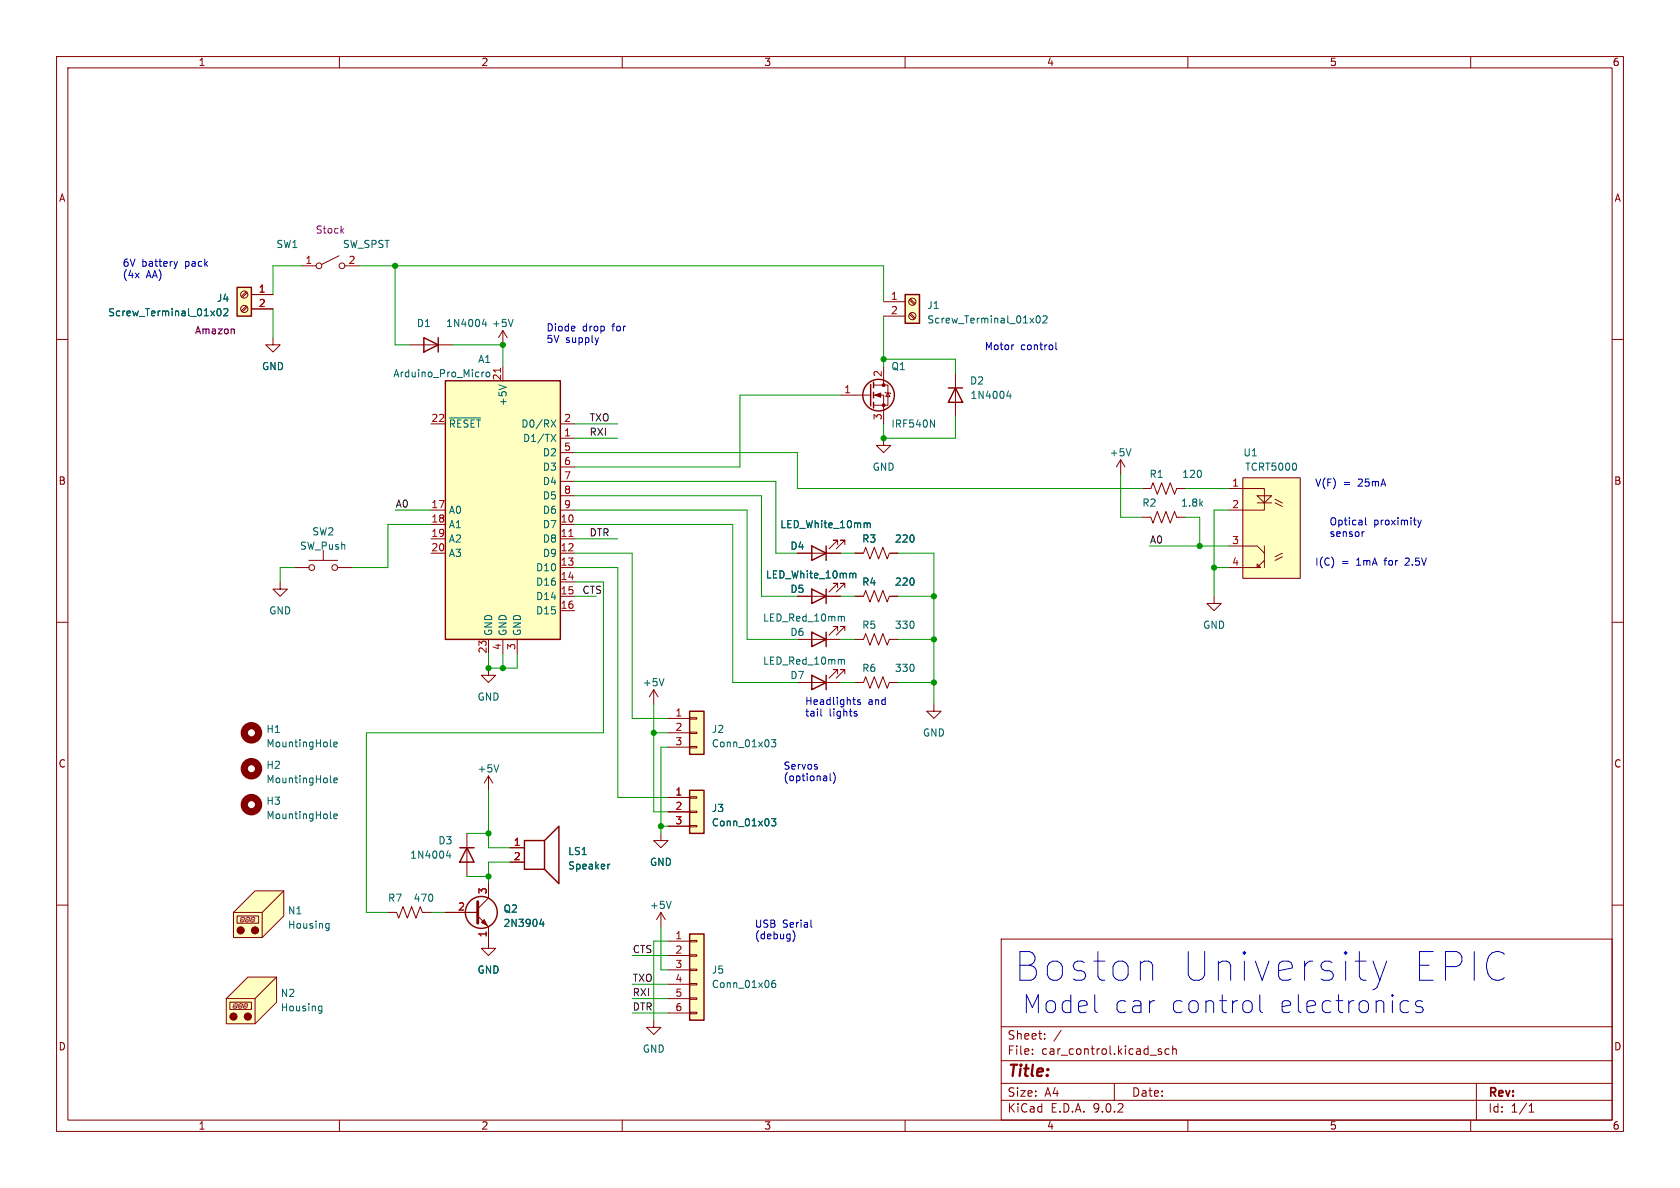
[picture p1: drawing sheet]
<svg xmlns="http://www.w3.org/2000/svg" width="297mm" height="210mm" viewBox="0 0 297 210" stroke-linecap="round" stroke-linejoin="round" font-family="sans-serif">
<g fill="none" stroke="#840000" stroke-width=".18">
<path d="M10 10h277v190h-277zM12 12h273v186h-273zM60 10v2M110 10v2M160 10v2M210 10v2M260 10v2M53.3 47h2.6M59.9 45.2l-3 1.5M61 47h2.5M10 60h2M72.4 61h7.6"/>
<path d="M285 60h2M54.6 99.1h5.1M57.1 97.3v1.8M10 110h2M49.5 102.9v1.2h1.3l-1.3 1.3-1.2-1.3h1.2M52.1 100.3h2.5M59.7 100.3h2.5M86.4 118.1v1.3h1.2l-1.2 1.3-1.3-1.3h1.3M141 113h7.6M148.1 111.5v-.8h-.8h.8l-1.5 1.6M149.4 111.5v-.8h-.8h.8l-1.6 1.6M285 110h2"/>
<path d="M115.6 121.9l.7 1.3M115.6 121.9l-.8 1.3M115.6 121.9v2.6M10 160h2M177 166h108v32h-108zM285 160h2M60 198v2M110 198v2M160 198v2M177 194.5h108M177 191.5h108M177 187.5h108"/>
<path d="M177 181.5h108M182.5 186.3v.1M182.5 185.5v.1M184.7 183.6v.1M184.7 182.8v.1M187.6 182.1l-1.3 2M197 191.5v3M204.8 185.8l.5 .2 .1 .2-.2 .2-.5-.1M204.8 185.5h.5M206.7 185.5l-.5-.1-.2 .3v.4l.1 .2h.6M207.3 185.5l.2-.1 .4 .1 .1 .9M207.3 184.9v1.5"/>
<path d="M210 198v2M260 198v2M261 191.5v6.5M270.3 196.6h.9M270.3 195.5l.4-.4v1.5"/>
<circle cx="56.4" cy="47" r=".51"/>
<circle cx="60.5" cy="47" r=".51"/>
<circle cx="55.1" cy="100.3" r=".51"/>
<circle cx="59.2" cy="100.3" r=".51"/>
</g>
<path d="M74.9 59.7l2.6 1.3-2.6 1.2zM77.5 59.7v2.5M143.5 111.8l2.5 1.2-2.5 1.3zM146 111.8v2.5" fill="none" stroke="#840000" stroke-width=".25"/>
<path d="M85.6 56.4l-.3 .9h.8M85.9 56.9v.8M117.4 120l-.4 1.2M148.8 109h.4l.1 .8" fill="none" stroke="#006464" stroke-width=".18"/>
<path d="M60.4 40.7l.4 .5M60.8 40.4l-.5 .5" fill="none" stroke="#840084" stroke-width=".18"/>
<path d="M219.7 84.5h10.2v17.7h-10.2z" fill="#ffffc2"/>
<path d="M217.2 86.4h6.3v3.8h-6.3M217.2 96.5h5l1.3 1.3M219.7 84.5h10.2v17.7h-10.2zM222.2 87.6h2.6l-1.3 1.3zM222.2 99.7l.7 .6h-.7zM222.2 88.9h2.6M223.5 99.1l-1.3 1.2h-5M223.5 96.5v3.8M225.4 88.3l1.3 .6M225.4 88.9l1.3 .6M226.7 97.8l-1.3 .6M226.7 98.4l-1.3 .7" fill="none" stroke="#840000" stroke-width=".18"/>
<path d="M160 52.1h2.6v5.1h-2.6z" fill="#ffffc2"/>
<path d="M160 52.1h2.6v5.1h-2.6z" fill="none" stroke="#840000" stroke-width=".25"/>
<g fill="none" stroke="#840000" stroke-width=".18">
<path d="M156.2 53.3h3.8M156.2 55.9h3.8M160.8 53l.8 .8M160.8 55.5l.8 .9M160.9 52.8l.9 .9M160.9 55.4l.9 .8M156.2 77.5v1.2h1.3l-1.3 1.3-1.3-1.3h1.3M198.1 81.3l.8 1.3M198.1 81.3l-.7 1.3M198.1 81.3v2.5M201.9 91.4h1.6l.3 1.1 .8-2.1 .8 2.1 .7-2.1 .8 2.1 .7-2.1 .4 1h1.5M201.9 86.4h1.6l.3-1.1 .8 2.1 .8-2.1 .7 2.1 .8-2.1 .7 2.1 .4-1h1.5"/>
<path d="M214.6 105.4v1.3h-1.2l1.2 1.3 1.3-1.3h-1.3M165.1 124.5v1.2h1.3l-1.3 1.3-1.3-1.3h1.3"/>
<circle cx="161.3" cy="53.3" r=".63"/>
<circle cx="161.3" cy="55.9" r=".63"/>
</g>
<path d="M183.3 55.9l.2-.1a.68 .68 0 0 1 .4 .7 .68 .68 0 0 1-.4 .6l-.2-.1-.1-.4zM184.4 55.9l.5-.1 .2 .4-.8 .9h.8M199.9 79.3l-.4 1.3" fill="none" stroke="#006464" stroke-width=".18"/>
<path d="M121.9 165.1h2.6v15.2h-2.6z" fill="#ffffc2"/>
<path d="M143.5 96.5l2.5 1.3-2.5 1.3zM146 96.5v2.6M143.5 104.1l2.5 1.3-2.5 1.3zM146 104.1v2.6M121.9 165.1h2.6v15.2h-2.6z" fill="none" stroke="#840000" stroke-width=".25"/>
<g fill="none" stroke="#840000" stroke-width=".18">
<path d="M141 97.8h7.6M148.1 96.3v-.8h-.8h.8l-1.5 1.5M149.4 96.3v-.8h-.8h.8l-1.6 1.5M141 105.4h7.6M148.1 103.9v-.8h-.8h.8l-1.5 1.5M149.4 103.9v-.8h-.8h.8l-1.6 1.5M68.6 161.3h1.5l.4 1 .7-2 .8 2 .8-2 .7 2 .8-2 .4 1h1.5M118.1 166.4h3.8M118.1 168.9h3.8M118.1 171.5h3.8M118.1 174h3.8M118.1 176.5h3.8"/>
<path d="M118.1 179.1h3.8M121.9 166.2h1.3v.3h-1.3zM121.9 168.8h1.3v.2h-1.3zM121.9 171.3h1.3v.3h-1.3zM121.9 173.9h1.3v.2h-1.3zM121.9 176.4h1.3v.3h-1.3zM121.9 178.9h1.3v.3h-1.3z"/>
</g>
<path d="M153.1 92.4l.2 .2M153.3 92.6v.7M153.3 92.6l.2-.2 .3 .1 .1 .8M150.6 101.3l.2 .2M150.8 101.5v.7M150.8 101.5l.1-.2 .4 .1v.8M137 173.3l-.3 .1a.86 .86 0 0 0 0 1.2l.4-.2v-.4l-.2-.2h-.2l-.3 .2" fill="none" stroke="#006464" stroke-width=".18"/>
<path d="M121.9 125.7h2.6v7.7h-2.6z" fill="#ffffc2"/>
<path d="M121.9 125.7h2.6v7.7h-2.6z" fill="none" stroke="#840000" stroke-width=".25"/>
<path d="M118.1 127h3.8M118.1 129.5h3.8M118.1 132.1h3.8M121.9 126.9h1.3v.2h-1.3zM121.9 129.4h1.3v.3h-1.3zM121.9 132h1.3v.2h-1.3z" fill="none" stroke="#840000" stroke-width=".18"/>
<path d="M136.4 130.8h.7l-.4 .4 .4 .2v.5l-.2 .1-.5-.1" fill="none" stroke="#006464" stroke-width=".18"/>
<path d="M121.9 139.7h2.6v7.6h-2.6z" fill="#ffffc2"/>
<g fill="none" stroke="#840000" stroke-width=".25">
<path d="M153.9 67.9v3.9M154.4 67.6v1M154.4 69.3v1.1M154.4 71.1v1M167.6 68.6h2.6M168.9 68.6l1.3 2.5h-2.6zM143.5 119.4l2.5 1.3-2.5 1.2zM146 119.4v2.5M121.9 139.7h2.6v7.6h-2.6z"/>
<circle cx="155.3" cy="69.8" r="2.79"/>
</g>
<g fill="none" stroke="#840000" stroke-width=".18">
<path d="M148.6 69.9h5.3M154.4 68.1h2.6v3.5h-2.6M154.4 69.9h1.8v5M156.2 64.8v3.3M156.5 69.3l.1 .2h.8l.1 .1M157 69.5l.4 .6h-.8zM168.9 66v7.7M151.1 97.8h1.6l.3-1 .8 2 .8-2 .7 2 .8-2 .7 2 .4-1h1.5M148.1 119.1v-.7h-.8h.8l-1.5 1.5M149.4 119.1v-.7h-.8h.8l-1.6 1.5M151.1 105.4h1.6l.3-1 .8 2 .8-2 .7 2 .8-2 .7 2 .4-1h1.5M151.1 113h1.6l.3-1 .8 2 .8-2 .7 2 .8-2 .7 2 .4-1h1.5"/>
<path d="M141 120.7h7.6M151.1 120.7h1.6l.3-1.1 .8 2.1 .8-2.1 .7 2.1 .8-2.1 .7 2.1 .4-1h1.5M116.8 147.3v1.3h1.3l-1.3 1.3-1.2-1.3h1.2M118.1 141h3.8M118.1 143.5h3.8M118.1 146.1h3.8M121.9 140.8h1.3v.3h-1.3zM121.9 143.4h1.3v.2h-1.3zM121.9 145.9h1.3v.3h-1.3zM116.8 161.3l.8 1.3M116.8 161.3l-.7 1.3M116.8 161.3v2.5"/>
<path d="M115.6 180.3v1.3h1.2l-1.2 1.3-1.3-1.3h1.3"/>
</g>
<path d="M164.5 74.2l.7 1.3v-1.3M178.3 69.1l-.3 .9h.8M178.6 69.6v.8M148.8 116.6h.4l.1 .8M58.4 144.5l.2 .2M59 144.3l.6-.1v-.3h-.4l-.2 .2 .1 .6h.5M118.7 159.3l-.5 1.3M136.4 144.7h.7l-.4 .5 .4 .1v.6l-.2 .1-.5-.1" fill="none" stroke="#006464" stroke-width=".18"/>
<g fill="#840000" stroke="#840000" stroke-width=".18">
<path d="M154.7 69.9l1-.4v.7z"/>
<circle cx="156.2" cy="68.1" r=".25"/>
<circle cx="156.2" cy="71.6" r=".25"/>
</g>
<circle cx="44.4" cy="142.2" r="1.27" fill="none" stroke="#840000" stroke-width="1.3"/>
<path d="M78.7 67.3h20.4v45.7h-20.4z" fill="#ffffc2"/>
<g fill="none" stroke="#840000" stroke-width=".25">
<path d="M78.7 67.3h20.4v45.7h-20.4z"/>
<circle cx="85.1" cy="161.3" r="2.82"/>
</g>
<g fill="none" stroke="#840000" stroke-width=".18">
<path d="M76.2 74.9h2.5M88.9 64.8v2.5M99.1 74.9h2.5M99.1 77.5h2.5M76.2 90.2h2.5M76.2 92.7h2.5M76.2 95.3h2.5M76.2 97.8h2.5M99.1 80h2.5M99.1 82.6h2.5M99.1 85.1h2.5M99.1 87.6h2.5"/>
<path d="M99.1 90.2h2.5M99.1 92.7h2.5M99.1 95.3h2.5M99.1 97.8h2.5M86.4 113v2.6M88.9 113v2.6M91.4 113v2.6M99.1 100.3h2.5M99.1 102.9h2.5M99.1 105.4h2.5M99.1 108h2.5M86.4 156.2v2.6l-1.9 1.9"/>
<path d="M78.7 161.3h5.8M84.5 161.9l1.9 1.9v2.6"/>
</g>
<path d="M79.5 73.9h5.5M85.2 65.8v.8M85.6 65.8l-.4 .2M86 65.8h.3l.3 .2v.4l-.3 .2h-.3l-.1-.2zM88.2 68l1.3 .5M97.4 74.2l.9 1.3M97.4 76.8l.9 1.2M98.3 74.2l-.9 1.3M98.3 76.8l-.9 1.2M95.7 162.4l-.3 1h.8M96 162.9v.9" fill="none" stroke="#006464" stroke-width=".18"/>
<path d="M88.5 65.1v.7M100.6 94.8h.7" fill="none" stroke="#a90000" stroke-width=".18"/>
<path d="M84.5 159.4v3.8" fill="none" stroke="#840000" stroke-width=".51"/>
<path d="M85.6 162.6l.5 1-1-.5z" fill="#840000" stroke="#840000" stroke-width=".18"/>
<path d="M41.3 161.3l3.8-3.8h5.1v4.4l-3.8 3.8h-5.1z" fill="#ffffc2"/>
<g fill="none" stroke="#840000" stroke-width=".18">
<path d="M88.9 58.4l.8 1.3M88.9 58.4l-.8 1.3M88.9 58.4v2.6M50.2 157.5l-3.8 3.8h-5.1M41.3 161.3l3.8-3.8h5.1v4.4l-3.8 3.8h-5.1zM41.9 161.9h3.8v1.3h-3.8zM42.5 162.7v.2M42.6 163h.3M42.6 162.3v.2M42.7 162.6h.3M42.8 162.2h.3M43.1 162.7v.2"/>
<path d="M43.2 162.3v.2M43.4 162.7v.2M43.5 163h.3M43.5 162.3v.2M43.6 162.6h.3M43.7 162.2h.3M44 162.7v.2M44.1 162.3v.2M44.3 162.7v.2M44.4 163h.4M44.4 162.3v.2M44.5 162.6h.3"/>
<path d="M44.6 162.2h.3M45 162.7l-.1 .2M45.1 162.3l-.1 .2M46.4 161.3v4.4M86.4 166.4v1.2h1.2l-1.2 1.3-1.3-1.3h1.3"/>
</g>
<g fill="#840000" stroke="#840000" stroke-width=".18">
<circle cx="42.5" cy="164.5" r=".63"/>
<circle cx="45.1" cy="164.5" r=".63"/>
</g>
<path d="M90.7 56.5l-.4 1.2M58.4 138.2l.2 .2M58.4 131.8l.2 .2M59 138l.6-.2v-.2l-.4-.1-.2 .2 .1 .6h.5M59 131.6l.6-.1v-.3h-.4l-.2 .2 .1 .6h.5M57.8 163.2l.4 .1M58.2 163.2v1.1l-.2 .2h-.3M58.2 164l-.4 .1" fill="none" stroke="#006464" stroke-width=".18"/>
<g fill="none" stroke="#840000" stroke-width="1.3">
<circle cx="44.4" cy="135.9" r="1.27"/>
<circle cx="44.4" cy="129.5" r="1.27"/>
</g>
<path d="M43.8 172.7h5.1v4.5l-3.8 3.8h-5.1v-4.5z" fill="#ffffc2"/>
<g fill="none" stroke="#840000" stroke-width=".18">
<path d="M48.3 59.7v1.3h1.2l-1.2 1.2-1.3-1.2h1.3M86.4 137.2l.7 1.2M86.4 137.2l-.8 1.2M86.4 137.2v2.5M82.5 147.3v7.6M90.2 149.9h2.5M90.2 152.4h2.5M40.6 177.2h3.8v1.2h-3.8zM41.2 177.9v.2M41.3 178.2h.4M41.4 177.5l-.1 .2M41.4 177.9h.3"/>
<path d="M41.5 177.4h.3M41.9 177.9l-.1 .3M42 177.5l-.1 .2M42.2 177.9l-.1 .2M42.2 178.2h.4M42.3 177.5l-.1 .2M42.3 177.9h.3M42.4 177.4h.3M42.8 177.9l-.1 .3M42.9 177.5l-.1 .2M43.1 177.9l-.1 .2M43.1 178.2h.4"/>
<path d="M43.2 177.5l-.1 .2M43.2 177.9h.3M43.3 177.4h.3M43.7 177.9l-.1 .3M43.8 177.5l-.1 .2M43.8 172.7h5.1v4.5l-3.8 3.8h-5.1v-4.5zM45.1 176.5v4.5M48.9 172.7l-3.8 3.8h-5.1"/>
</g>
<g fill="#840000" stroke="#840000" stroke-width=".18">
<circle cx="41.3" cy="179.7" r=".63"/>
<circle cx="43.8" cy="179.7" r=".63"/>
</g>
<path d="M88.2 135.2l-.4 1.3M79.2 150.4l-.3 .9h.8M79.5 150.9v.8M107.8 152.8l-.3 .1M56.5 177.9h.4M56.9 177.9v1l-.1 .2h-.3M56.9 178.6l-.4 .1" fill="none" stroke="#006464" stroke-width=".18"/>
<path d="M81.3 149.9h2.5M82.5 149.9l1.3 2.5h-2.5zM92.7 148.6h3.6v5.1h-3.6zM96.3 148.6l2.5-2.5v10.1l-2.5-2.5" fill="none" stroke="#840000" stroke-width=".25"/>
<path d="M41.9 50.8h2.5v5.1h-2.5z" fill="#ffffc2"/>
<path d="M41.9 50.8h2.5v5.1h-2.5z" fill="none" stroke="#840000" stroke-width=".25"/>
<g fill="none" stroke="#840000" stroke-width=".18">
<path d="M43.5 51.6l-.8 .8M43.5 54.1l-.8 .8M43.7 51.7l-.9 .9M43.7 54.3l-.9 .8M44.4 52.1h3.9M44.4 54.6h3.9M141 97.8h2.5M146 97.8h2.6M151.1 97.8h1.3M157.5 97.8h1.2M141 105.4h2.5M146 105.4h2.6"/>
<path d="M151.1 105.4h1.3M157.5 105.4h1.2M86.4 156.2v2.6M90.2 149.9h2.5M90.2 152.4h2.5M118.1 141h3.8M118.1 143.5h3.8M118.1 146.1h3.8M78.7 161.3h5.8M86.4 163.8v2.6"/>
<circle cx="43.2" cy="54.6" r=".63"/>
<circle cx="43.2" cy="52.1" r=".63"/>
</g>
<path d="M38.5 54.6h.2a.68 .68 0 0 1 .4 .6 .68 .68 0 0 1-.4 .6 .84 .84 0 0 1-.2-1.2zM39.6 54.7l.4-.1 .3 .3-.8 .9h.8M153.1 92.4l.2 .2M153.3 92.6v.7M153.3 92.6l.2-.2 .3 .1 .1 .8M150.6 101.3l.2 .2M150.8 101.5v.7M150.8 101.5l.1-.2 .4 .1v.8M107.8 152.8l-.3 .1M136.4 144.7h.7l-.4 .5 .4 .1v.6l-.2 .1-.5-.1M95.7 162.4l-.3 1h.8M96 162.9v.9" fill="none" stroke="#006464" stroke-width=".18"/>
<path d="M41.2 58.2l.2 .1v.7" fill="none" stroke="#840084" stroke-width=".18"/>
<g fill="none" stroke="#009600" stroke-width=".18">
<path d="M48.3 54.6v5.1M53.3 47h-5v5.1M63.5 47h92.7v6.3M69.8 47v14h2.6M156.2 55.9v8.9M80 61h8.9v3.8M101.6 77.5h7.6M101.6 74.9h7.6M148.6 69.9h-17.8v12.7h-29.2M156.2 63.5h12.7v2.5M168.9 73.7v3.8h-12.7v-2.6M69.8 90.2h6.4"/>
<path d="M76.2 92.7h-7.6v7.6h-6.4M101.6 87.6h33v17.8h6.4M101.6 97.8h10.2v29.2h6.3M101.6 85.1h35.6v12.7h3.8M101.6 92.7h27.9v28h11.5M101.6 90.2h30.5v22.8h8.9M101.6 80h39.4v6.4h60.9M101.6 95.3h7.6M148.6 97.8h2.5M158.7 97.8h6.4v26.7M198.1 83.8v7.6h3.8M203.2 96.5h14"/>
<path d="M209.5 91.4h2.6v5.1M209.5 86.4h7.7M217.2 90.2h-2.6v15.2M52.1 100.3h-2.6v2.6M86.4 115.6v2.5h5v-2.5M88.9 115.6v2.5M101.6 105.4h3.8M101.6 102.9h5.1v26.6h-41.9v31.8h3.8M101.6 100.3h7.6v40.7h8.9M148.6 105.4h2.5M148.6 113h2.5M158.7 105.4h6.4"/>
<path d="M158.7 113h6.4M214.6 100.3h2.6M86.4 139.7v10.2h3.8M115.6 129.5h2.5M115.6 124.5v19h2.5M118.1 132.1h-1.3v15.2M148.6 120.7h2.5M158.7 120.7h6.4M82.5 147.3h3.9M82.5 154.9h3.9M90.2 152.4h-3.8v3.8M116.8 146.1h1.3"/>
<path d="M76.2 161.3h2.5M111.8 179.1h6.3M111.8 168.9h6.3M111.8 176.5h6.3M111.8 174h6.3M116.8 163.8v7.7h1.3M118.1 166.4h-2.5v13.9"/>
</g>
<g fill="none" stroke="#0000c2" stroke-width=".18">
<path d="M31.4 46.2l-.3 .9M105.8 59.7l-.3 .8M179.1 61h.1M186.7 60.5v1.1l.2 .2M241.2 94l-.3 .1M241.4 91.5v1.1l.2 .2M250.7 91.9l.3 .9M251 92.8l-.3 .4M251.3 91.9l-.3 .9M144.5 135.6v.3M145.1 125.3v1.1l.2 .2M146.8 136.7v1.1l.1 .2"/>
<path d="M147.3 136.6a1.46 1.46 0 0 1 0 1.9M150.7 123.7h.5M151.1 124.5h.1M151.2 126.2h.3v.2l-.1 .2h-.3M151.2 125.7l.3 .1M152.1 123.8l-.3-.1-.2 .2 .1 .2 .4 .1v.3h-.5M140.2 164.6a1.47 1.47 0 0 1 0 1.8M143.4 162.6v1.1l.1 .2M193.7 178.9l.3 .1M203.1 169.9l.4 .2 .3 .5v2.7M221.4 177.5v.9l-.3 .5-.3 .1M222.7 175.8v2.8l.2 .3 .3 .1"/>
<path d="M242.7 169.9l1.2 3.4M243.9 173.3l-.4 1.2-.3 .2M245.1 169.9l-1.2 3.4M247.8 178.9l.3 .1h.6l.3-.1M247.8 177l.3-.1h.6l.3 .1M251.5 177l-.4-.1h-.4l-.3 .1-.2 .3 .2 .5 1.1 .3 .1 .3-.1 .5-.4 .1h-.6l-.3-.1"/>
</g>
<g fill="#009600" stroke="#009600" stroke-width=".18">
<circle cx="86.4" cy="118.1" r=".46"/>
<circle cx="88.9" cy="118.1" r=".46"/>
<circle cx="88.9" cy="61" r=".46"/>
<circle cx="69.8" cy="47" r=".46"/>
<circle cx="214.6" cy="100.3" r=".46"/>
<circle cx="156.2" cy="63.5" r=".46"/>
<circle cx="212.1" cy="96.5" r=".46"/>
<circle cx="115.6" cy="129.5" r=".46"/>
<circle cx="116.8" cy="146.1" r=".46"/>
<circle cx="165.1" cy="105.4" r=".46"/>
<circle cx="156.2" cy="77.5" r=".46"/>
<circle cx="165.1" cy="113" r=".46"/>
<circle cx="165.1" cy="120.7" r=".46"/>
<circle cx="86.4" cy="147.3" r=".46"/>
<circle cx="86.4" cy="154.9" r=".46"/>
</g>
<g font-size="7.1" fill="#0000c2">
<text x="179.4" y="173.7">Boston</text>
<text x="208.6" y="173.7">University</text>
<text x="248.9" y="173.7">EPIC</text>
</g>
<g font-size="4.4" fill="#0000c2">
<text x="180.6" y="179.4">Model</text>
<text x="196.6" y="179.4">car</text>
<text x="206.4" y="179.4">control</text>
<text x="225.4" y="179.4">electronics</text>
</g>
<text font-size="2.8" fill="#840000" x="178" y="190.9">Title:</text>
<g font-size="2.1" fill="#840000">
<text x="178" y="184">Sheet:</text>
<text x="178" y="186.7">File:</text>
<text x="184.1" y="186.7">car_control.kicad_sch</text>
<text x="178" y="196.9">KiCad</text>
<text x="178" y="194.1">Size:</text>
<text x="184.7" y="194.1">A4</text>
<text x="185.7" y="196.9">E.D.A.</text>
<text x="193.3" y="196.9">9.0.2</text>
<text x="200" y="194.1">Date:</text>
<text x="263" y="194.3">Rev:</text>
<text x="263" y="196.9">Id:</text>
<text x="267.1" y="196.9">1/1</text>
</g>
<g font-size="1.8" fill="#840000">
<text x="35" y="11.9">1</text>
<text x="85" y="11.9">2</text>
<text x="135" y="11.9">3</text>
<text x="185" y="11.9">4</text>
<text x="235" y="11.9">5</text>
<text x="285" y="11.9">6</text>
<text x="10.3" y="35.9">A</text>
<text x="285.3" y="35.9">A</text>
<text x="10.3" y="85.9">B</text>
<text x="285.3" y="85.9">B</text>
<text x="10.3" y="135.9">C</text>
<text x="285.3" y="135.9">C</text>
<text x="10.3" y="185.9">D</text>
<text x="285.3" y="185.9">D</text>
<text x="35" y="199.9">1</text>
<text x="85" y="199.9">2</text>
<text x="135" y="199.9">3</text>
<text x="185" y="199.9">4</text>
<text x="235" y="199.9">5</text>
<text x="285" y="199.9">6</text>
</g>
<g font-size="1.8" fill="#840084">
<text x="55.7" y="41.5">Stock</text>
<text x="34.4" y="59.3">Amazon</text>
</g>
<g font-size="1.8" fill="#0000c2">
<text x="21.6" y="47.2">6V</text>
<text x="25.1" y="47.2">battery</text>
<text x="32.8" y="47.2">pack</text>
<text x="21.6" y="49.3">(4x</text>
<text x="25.8" y="49.3">AA)</text>
<text x="96.5" y="58.7">Diode</text>
<text x="103" y="58.7">drop</text>
<text x="108.4" y="58.7">for</text>
<text x="96.5" y="60.7">5V</text>
<text x="100" y="60.7">supply</text>
<text x="174" y="62">Motor</text>
<text x="180.4" y="62">control</text>
<text x="232.4" y="86.1">V(F)</text>
<text x="237.5" y="86.1">=</text>
<text x="240.2" y="86.1">25mA</text>
<text x="234.9" y="93">Optical</text>
<text x="234.9" y="95">sensor</text>
<text x="242.8" y="93">proximity</text>
<text x="232.4" y="100.1">I(C)</text>
<text x="237.1" y="100.1">=</text>
<text x="239.9" y="100.1">1mA</text>
<text x="245.1" y="100.1">for</text>
<text x="248.9" y="100.1">2.5V</text>
<text x="142.2" y="124.7">Headlights</text>
<text x="153.4" y="124.7">and</text>
<text x="142.2" y="126.8">tail</text>
<text x="146.6" y="126.8">lights</text>
<text x="138.4" y="136.1">Servos</text>
<text x="138.4" y="138.2">(optional)</text>
<text x="133.3" y="164.1">USB</text>
<text x="133.3" y="166.1">(debug)</text>
<text x="138.3" y="164.1">Serial</text>
</g>
<g font-size="1.8" fill="#006464">
<text x="48.8" y="44">SW1</text>
<text x="60.5" y="44">SW_SPST</text>
<text x="38.2" y="53.6">J4</text>
<text x="19" y="56.1">Screw_Terminal_01x02</text>
<text x="73.6" y="58">D1</text>
<text x="78.8" y="58">1N4004</text>
<text x="86.9" y="58">+5V</text>
<text x="163.8" y="54.8">J1</text>
<text x="163.8" y="57.4">Screw_Terminal_01x02</text>
<text x="46.2" y="65.6">GND</text>
<text x="84.4" y="64.4">A1</text>
<text x="157.5" y="65.6">Q1</text>
<text x="69.4" y="66.9">Arduino_Pro_Micro</text>
<text x="89.8" y="71.9" transform="rotate(-90 89.8 71.9)">+5V</text>
<text x="171.4" y="68.2">D2</text>
<text x="171.5" y="70.7">1N4004</text>
<text x="79.2" y="75.8">~{RESET}</text>
<text x="92.1" y="75.8">D0/RX</text>
<text x="157.5" y="75.8">IRF540N</text>
<text x="92.4" y="78.3">D1/TX</text>
<text x="95.9" y="80.9">D2</text>
<text x="95.9" y="83.4">D3</text>
<text x="154.2" y="83.4">GND</text>
<text x="196.1" y="80.9">+5V</text>
<text x="219.7" y="80.9">U1</text>
<text x="220" y="83.4">TCRT5000</text>
<text x="95.9" y="86">D4</text>
<text x="95.9" y="88.5">D5</text>
<text x="201.9" y="89.8">R2</text>
<text x="203.1" y="84.7">R1</text>
<text x="208.7" y="89.8">1.8k</text>
<text x="208.9" y="84.7">120</text>
<text x="55.1" y="94.8">SW2</text>
<text x="79.2" y="91">A0</text>
<text x="79.2" y="93.6">A1</text>
<text x="95.9" y="91">D6</text>
<text x="95.9" y="93.6">D7</text>
<text x="137.8" y="93.6">LED_White_10mm</text>
<text x="52.9" y="97.4">SW_Push</text>
<text x="79.2" y="96.1">A2</text>
<text x="79.2" y="98.7">A3</text>
<text x="94.7" y="101.2">D10</text>
<text x="95.9" y="96.1">D8</text>
<text x="95.9" y="98.7">D9</text>
<text x="139.6" y="97.4">D4</text>
<text x="152.3" y="96.1">R3</text>
<text x="158.1" y="96.1">220</text>
<text x="94.7" y="103.7">D16</text>
<text x="94.7" y="106.3">D14</text>
<text x="135.3" y="102.5">LED_White_10mm</text>
<text x="139.6" y="105">D5</text>
<text x="152.3" y="103.7">R4</text>
<text x="158.1" y="103.7">220</text>
<text x="47.5" y="108.8">GND</text>
<text x="87.2" y="112.5" transform="rotate(-90 87.2 112.5)">GND</text>
<text x="89.8" y="112.5" transform="rotate(-90 89.8 112.5)">GND</text>
<text x="92.3" y="112.5" transform="rotate(-90 92.3 112.5)">GND</text>
<text x="94.7" y="108.8">D15</text>
<text x="134.8" y="110.1">LED_Red_10mm</text>
<text x="139.6" y="112.6">D6</text>
<text x="152.3" y="111.4">R5</text>
<text x="158.1" y="111.4">330</text>
<text x="212.6" y="111.4">GND</text>
<text x="134.8" y="117.7">LED_Red_10mm</text>
<text x="152.3" y="119">R6</text>
<text x="158.1" y="119">330</text>
<text x="84.3" y="124.1">GND</text>
<text x="113.5" y="121.5">+5V</text>
<text x="139.6" y="120.2">D7</text>
<text x="47" y="129.8">H1</text>
<text x="125.7" y="129.8">J2</text>
<text x="163.1" y="130.4">GND</text>
<text x="47" y="136.1">H2</text>
<text x="47" y="132.3">MountingHole</text>
<text x="84.3" y="136.8">+5V</text>
<text x="125.7" y="132.3">Conn_01x03</text>
<text x="47" y="142.5">H3</text>
<text x="47" y="138.7">MountingHole</text>
<text x="125.7" y="143.7">J3</text>
<text x="47" y="145">MountingHole</text>
<text x="77.4" y="149.5">D3</text>
<text x="125.7" y="146.3">Conn_01x03</text>
<text x="72.4" y="152">1N4004</text>
<text x="100.3" y="151.4">LS1</text>
<text x="100.3" y="153.9">Speaker</text>
<text x="114.8" y="153.3">GND</text>
<text x="50.8" y="161.8">N1</text>
<text x="68.5" y="159.6">R7</text>
<text x="73" y="159.6">470</text>
<text x="88.9" y="161.5">Q2</text>
<text x="114.8" y="160.9">+5V</text>
<text x="50.8" y="164.4">Housing</text>
<text x="88.9" y="164.1">2N3904</text>
<text x="84.3" y="172.3">GND</text>
<text x="125.7" y="172.3">J5</text>
<text x="49.5" y="176.4">N2</text>
<text x="49.5" y="179">Housing</text>
<text x="125.7" y="174.9">Conn_01x06</text>
<text x="113.5" y="186.3">GND</text>
</g>
<g font-size="1.8" fill="#a90000">
<text x="53.9" y="46.7">1</text>
<text x="61.5" y="46.7">2</text>
<text x="45.6" y="51.8">1</text>
<text x="157.4" y="53.1">1</text>
<text x="45.6" y="54.4">2</text>
<text x="157.4" y="55.6">2</text>
<text x="88.6" y="67.4" transform="rotate(-90 88.6 67.4)">21</text>
<text x="149.2" y="69.6">1</text>
<text x="156" y="66.7" transform="rotate(-90 156 66.7)">2</text>
<text x="76.2" y="74.7">22</text>
<text x="99.6" y="74.7">2</text>
<text x="99.6" y="77.2">1</text>
<text x="156" y="74.4" transform="rotate(-90 156 74.4)">3</text>
<text x="99.6" y="79.8">5</text>
<text x="99.6" y="82.3">6</text>
<text x="76.2" y="89.9">17</text>
<text x="99.6" y="84.8">7</text>
<text x="99.6" y="87.4">8</text>
<text x="99.6" y="89.9">9</text>
<text x="217.7" y="86.1">1</text>
<text x="217.7" y="89.9">2</text>
<text x="76.2" y="92.5">18</text>
<text x="76.2" y="95">19</text>
<text x="99" y="92.5">10</text>
<text x="99" y="95">11</text>
<text x="76.2" y="97.5">20</text>
<text x="99" y="97.5">12</text>
<text x="99" y="100.1">13</text>
<text x="217.7" y="96.3">3</text>
<text x="217.7" y="100.1">4</text>
<text x="99" y="102.6">14</text>
<text x="99" y="105.2">15</text>
<text x="99" y="107.7">16</text>
<text x="86.1" y="115.6" transform="rotate(-90 86.1 115.6)">23</text>
<text x="88.6" y="115" transform="rotate(-90 88.6 115)">4</text>
<text x="91.2" y="115" transform="rotate(-90 91.2 115)">3</text>
<text x="119.3" y="126.7">1</text>
<text x="119.3" y="129.3">2</text>
<text x="119.3" y="131.8">3</text>
<text x="119.3" y="140.7">1</text>
<text x="119.3" y="143.3">2</text>
<text x="90.7" y="149.6">1</text>
<text x="119.3" y="145.8">3</text>
<text x="90.7" y="152.1">2</text>
<text x="80.9" y="161">2</text>
<text x="86.1" y="158.2" transform="rotate(-90 86.1 158.2)">3</text>
<text x="86.1" y="165.8" transform="rotate(-90 86.1 165.8)">1</text>
<text x="119.3" y="166.1">1</text>
<text x="119.3" y="168.7">2</text>
<text x="119.3" y="171.2">3</text>
<text x="119.3" y="173.7">4</text>
<text x="119.3" y="176.3">5</text>
<text x="119.3" y="178.8">6</text>
</g>
<g font-size="1.8" fill="#0f0f0f">
<text x="104.1" y="77.1">RXI</text>
<text x="104.1" y="74.6">TXO</text>
<text x="69.8" y="89.8">A0</text>
<text x="104.1" y="94.9">DTR</text>
<text x="203.2" y="96.2">A0</text>
<text x="102.9" y="105.1">CTS</text>
<text x="111.8" y="168.6">CTS</text>
<text x="111.8" y="173.6">TXO</text>
<text x="111.8" y="176.2">RXI</text>
<text x="111.8" y="178.7">DTR</text>
</g>
</svg>
